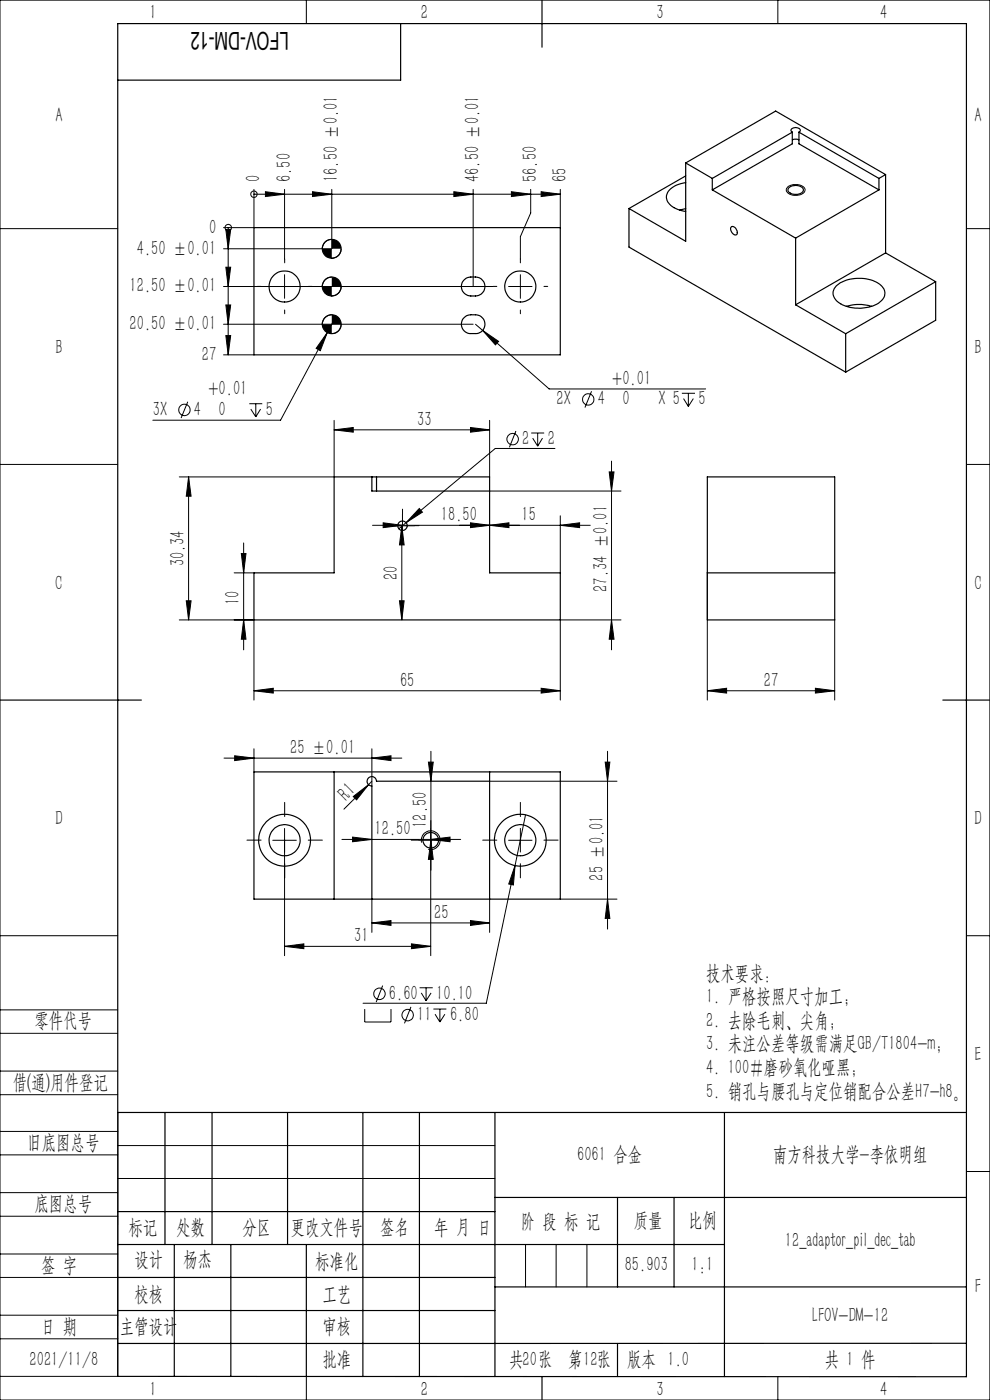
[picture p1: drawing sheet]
<svg xmlns="http://www.w3.org/2000/svg" width="210mm" height="297mm" viewBox="0 0 210 297" stroke-linecap="round" stroke-linejoin="round" font-family="sans-serif">
<g fill="none" stroke="#000" stroke-width=".21">
<path d="M0 0h210v297h-210zM65 0v5M165 0v5M167 39.7a2.8 2.8 0 0 1 3.7 .3 1.27 1.27 0 0 1-1.5 1.4 1.88 1.88 0 0 1-2.4-1.1zM0 48.5h25M47.9 48.7h1l-.5 4.1zM47.9 56.7h1l-.5 4.1zM48.4 48.3h.1M48.4 48.3v27M53.9 41.2h.1M53.9 40.2v8.1h-6.5M53.9 41.2h65"/>
<path d="M56.3 40.7l4.1 .5-4.1 .5zM60.4 58.3v5M60.4 40.2v14.8M66.3 40.7l4.1 .5-4.1 .5zM70.4 40.2v12.6h-23M70.4 58.8a2.04 2.04 0 0 0-2 2M70.4 50.8a2.04 2.04 0 0 0-2 2M72.4 52.8v.2a2 2 0 0 1-2 1.8M96.3 40.7l4.1 .5-4.1 .5zM100.4 40.2v20.6M108.5 40.7l4.1 .5-4.1 .5zM110.4 58.3v5"/>
<path d="M112.6 40.2v5l-2.2 5v4.8M114.8 40.7l4.1 .5-4.1 .5zM118.9 40.2v8.1M205 48.5h5M47.4 60.8h57.2M47.4 68.8h53M47.4 75.3h6.5M47.9 64.7h1l-.5 4.1zM47.9 71.2h1l-.5 4.1zM69.4 70.6l-1.5 3.8-.8-.5zM70.4 66.8a2.04 2.04 0 0 0-2 2M71.3 67l-11.8 22.1h-27.1"/>
<path d="M72.4 60.8v.2a2 2 0 0 1-2 1.8M72.4 68.8v.2a1.93 1.93 0 0 1-2 1.8M100.9 68.8l1.5 1.3M102.4 70.1l3.4 2.3-.7 .8zM102.4 70.1l14.1 12.4h33.2M107.9 60.8h5M0 98.5h25M39.8 85.2l-1.4 3.5M52.9 85.7h2.7M53.2 86.8l1.1 1.6M54.3 85.7v2.7M55.3 86.8l-1 1.6"/>
<path d="M70.9 91.2l4-.5v1zM70.9 89.2v12h-32.9M70.9 91.2h33M99.8 90.7l4.1 .5-4.1 .5zM103.9 89.2v12M109.4 91.4l-1.3 3.5M112.7 91.9h2.7M113 93l1.1 1.6M114.1 91.9v2.7M115.1 93l-1 1.6M117.7 95.1h-12.6l-19 15.8M125.5 83l-1.4 3.5"/>
<path d="M129.7 97.8v40.1M144.6 83.4h2.8M145 84.6l1 1.6M146 83.4v2.8M147.1 84.6l-1.1 1.6M205 98.5h5M40 101.2v30.3M40 101.2l.5 4.1h-1zM51.2 117.4h1l-.5 4.1zM51.7 115.2v22.7M79 111.4h46.2M81.3 110.9l4.1 .5-4.1 .5z"/>
<path d="M82.9 111.5h5M85.2 111.5v20M85.2 111.5l.5 4.1h-1zM85.4 109v5M86.1 110.9l-1.5 1.3M88.9 107.9l.7 .8-3.5 2.2zM99.8 110.9l4.1 .5-4.1 .5zM103.9 111.4l4-.5v1zM103.9 104.2h27.8M118.9 111.4l4-.5v1zM118.9 109.4v12.1M129.2 100.1h1l-.5 4.1z"/>
<path d="M38 131.5h15.9v17M39.5 127.5h1l-.5 4zM49.7 121.5h4.2M51.7 131.5l.5 4.1h-1zM84.7 127.5h1l-.5 4zM129.7 131.5l.5 4.1h-1zM131.7 131.5h-12.8v17M150 121.5v27M177.1 131.5v17M53.9 146.5l4.1-.5v1zM53.9 146.5h65M53.9 158.9v4.9"/>
<path d="M78.9 158.9v7.9M91.4 159.4v25.2M114.8 146l4.1 .5-4.1 .5zM128.9 159.4v37.7M150 146.5l4.1-.5v1zM150 146.5h27.1M173 146l4.1 .5-4.1 .5zM47.5 160.8h37.7M49.8 160.3l4.1 .5-4.1 .6zM57.9 178.3h5M60.4 175.8v26.9M72.5 178.1h25.2"/>
<path d="M74.8 177.6l4.1 .5-4.1 .5zM74.9 169l3.3-2.5-2.6 3.2zM78.2 166.5l-5.2 5.2M78.9 160.8l4-.5v1.1zM78.9 165.7l-.7 .8M88.9 178.3h5M89.4 178.7a2 2 0 0 1 1.8-2.4 2 2 0 0 1 2.2 2.2 2 2 0 0 1-2.6 1.7M90.9 161.7h1l-.5 4zM91.4 175.8v26.9M91.4 178.1l4.1-.5v1zM91.4 178.3l.5 4h-1zM103.9 165.7h27"/>
<path d="M107.9 178.3h5M110.4 175.8v5M111.5 172.9l-8.3 39.9h-26.2M128.4 161.7h1l-.5 4zM0 198.5h25M78.9 195.8l4-.5v1zM78.9 190.7v7.1M78.9 195.8h25M99.8 195.3l4.1 .5-4.1 .5zM103.9 190.7v7.1M109.3 183.6l-.4 4.1-1-.2zM118.9 190.7h12"/>
<path d="M128.9 190.7l.5 4.1h-1zM205 198.5h5M0 214.2h25M0 219.2h25M60.4 200.8l4.1-.6v1.1zM60.4 200.8h31M77.4 214.1v2.7h5.5v-2.7M81.2 209.1l-1.4 3.5M87.2 213.6l-1.4 3.5M87.3 200.2l4.1 .6-4.1 .5zM89 209.5h2.8M89.4 210.6l1 1.7"/>
<path d="M90.4 209.5v2.8M91.4 210.6l-1 1.7M91.9 214.1h2.8M92.3 215.2l1 1.6M93.3 214.1v2.7M94.4 215.2l-1.1 1.6M0 232.2h25M0 227.2h25M25 236v56h-25M0 245h25M0 240h25M0 258h25"/>
<path d="M0 253h25M25 243h80M25 250h80M205 248.5h5M0 271h25M0 266h25M0 279h25M111.5 264v9M118 264v9M124.5 264v9M0 284h25M65 292.1v4.9"/>
<path d="M153.7 292h.1M165 292v5"/>
<circle cx="48.4" cy="48.3" r=".68"/>
<circle cx="53.9" cy="41.2" r=".69"/>
<circle cx="39.1" cy="87" r="1.21"/>
<circle cx="108.7" cy="93.2" r="1.22"/>
<circle cx="124.8" cy="84.7" r="1.21"/>
<circle cx="80.5" cy="210.8" r="1.21"/>
<circle cx="86.5" cy="215.3" r="1.21"/>
</g>
<g fill="none" stroke="#000" stroke-width=".21" stroke-dasharray="30.5 1.3 1.3 1.3">
<path d="M60.4 55.8v-.8M110.4 55.8v-.8M55.4 60.8h-.8M60.4 65.8v.8M65.4 60.8h.8M105.4 60.8h-.8M110.4 65.8v.8M115.4 60.8h.8M82.9 111.5h-1M85.4 109v-1M85.4 114v1M87.9 111.5h1"/>
<path d="M55.4 178.2h-3M60.4 173.2v-3M65.4 178.2h3M88.9 178.2h-1.7M91.4 175.7v-1.6M93.9 178.2h1.6M105.4 178.2h-3M110.4 173.2v-3M115.4 178.2h3M60.4 183.2v3M91.4 180.7v1.7M110.4 183.2v3"/>
</g>
<g fill="none" stroke="#000" stroke-width=".25">
<path d="M85 5v12h-60M115 0v10M145.5 38.7a4.6 4.6 0 0 0-4.1 2.7 2.96 2.96 0 0 0 2.3 3l1.8 .5M145.5 34.6v16.6l-12.1-7M145.5 34.6l5.6 3.2M145.5 34.6l19-11 23.4 13.4M145.5 37.3l-12.1 6.9M151.1 37.8v2.5M167.3 39.9a2.14 2.14 0 0 1 3.1 .2 1.21 1.21 0 0 1-1.5 1.1 1.42 1.42 0 0 1-1.8-1zM168.1 28a.48 .48 0 0 1-.3-.5 .48 .48 0 0 1 .5-.4 .92 .92 0 0 1 1.4 .7l-.2 .2M168.1 29.7l.5-.2 .9 .2M168.1 28l-17 9.8"/>
<path d="M168.1 28v2.5l-17 9.8M169.5 28l16.9 9.8M169.5 28v2.5l16.9 9.8M186.4 37.8v2.5M187.9 37l-1.5 .8M187.9 37v16.7M53.9 48.3h65v27h-65zM98.5 59.4l.5-.4a3.8 3.8 0 0 1 3.1 .2 2.02 2.02 0 0 1 .7 2.2 2.02 2.02 0 0 1-1.9 1.4h-1a1.99 1.99 0 0 1-1.9-1.2 1.99 1.99 0 0 1 .5-2.2zM133.4 44.2v8.2l46 26.5M145.5 44.3l-1.3 .3M151.1 40.3l17.7 10.2M155.1 48.2a1 1 0 0 1 1.3 1.2 .49 .49 0 0 1-.4 .5 .49 .49 0 0 1-.6-.3 1.21 1.21 0 0 1-.3-1.4z"/>
<path d="M168.8 50.5v14.2M186.4 40.3l-17.6 10.2M187.9 53.7l-19.1 11M187.9 53.7l10.6 6.1M198.5 59.8l-19.1 11M198.5 59.8v8.1l-19.1 11M98.5 67.4l.5-.4a3.8 3.8 0 0 1 3.1 .2 2 2 0 0 1 .7 2.2 2 2 0 0 1-1.9 1.4 2.4 2.4 0 0 1-2.8-1.1 1.99 1.99 0 0 1 .4-2.3zM168.8 64.7l10.6 6.1M177.3 60.7a8 8 0 0 1 9.6-.2 2.24 2.24 0 0 1-.5 3.8 8.3 8.3 0 0 1-9-.5 2.08 2.08 0 0 1-.1-3.1zM179.4 70.8v8.1M179.5 65a9.4 9.4 0 0 1 5.4 0M78.9 101.2h1"/>
<path d="M78.9 101.2h-8v20.3h-17v10h65v-10h-15v-20.3h-24M78.9 101.2v3h25M79.9 101.2v3M150 101.2h27.1v30.3h-27.1zM150 121.5h27.1M0 148.5h30M200 148.5h10M53.9 163.8h65v26.9h-65zM70.9 163.8v26.9M103.9 165.7h-24a1 1 0 0 0-1.1-1 1 1 0 0 0-.9 1.1 1 1 0 0 0 1 1v23.9M103.9 163.8v26.9M25 236h180"/>
<path d="M35 236v28M45 236v28M61 236v28M77 236v56M89 236v56M105 236v56M153.7 236v56M25 257h80M105 254h100M131 254v19M143 254v19M25 264h128.7"/>
<path d="M25 271h80M25 278h80M37 264v28M49 264v28M65 264.1v28M105 273h100M25 292l180 .1v-287.1h-180v287M115 292v5M131 285v7M205 285h-180"/>
<circle cx="70.4" cy="52.8" r="2"/>
<circle cx="60.4" cy="60.8" r="3.3"/>
<circle cx="70.4" cy="60.8" r="2"/>
<circle cx="70.4" cy="68.8" r="1.99"/>
<circle cx="110.4" cy="60.8" r="3.3"/>
<circle cx="85.4" cy="111.5" r="1"/>
<circle cx="60.4" cy="178.3" r="5.5"/>
<circle cx="60.4" cy="178.2" r="3.3"/>
<circle cx="91.4" cy="178.3" r="1.66"/>
<circle cx="110.4" cy="178.2" r="3.3"/>
<circle cx="110.4" cy="178.2" r="5.5"/>
</g>
<g fill="#000">
<path d="M74.9 169l3.3-2.5-2.6 3.2z"/>
<path d="M47.9 48.7h1l-.5 4.1zM47.9 56.7h1l-.5 4.1zM47.9 64.7h1l-.5 4.1zM47.9 71.2h1l-.5 4.1z"/>
<path d="M56.3 40.7l4.1 .5-4.1 .5zM66.3 40.7l4.1 .5-4.1 .5zM96.3 40.7l4.1 .5-4.1 .5zM108.5 40.7l4.1 .5-4.1 .5zM114.8 40.7l4.1 .5-4.1 .5z"/>
<path d="M68.4 60.8a2.04 2.04 0 0 0 2 2v-2zM70.4 58.8v2h2v-.2a2 2 0 0 0-2-1.8zM68.4 68.8a1.98 1.98 0 0 0 2 2v-2zM70.4 66.8v2h2v-.2a2 2 0 0 0-2-1.8zM68.4 52.8a2.04 2.04 0 0 0 2 2v-2zM70.4 50.8v2h2v-.2a2 2 0 0 0-2-1.8z"/>
<path d="M70.9 91.2l4-.5v1zM99.8 90.7l4.1 .5-4.1 .5zM81.3 110.9l4.1 .5-4.1 .5zM103.9 111.4l4-.5v1zM99.8 110.9l4.1 .5-4.1 .5zM118.9 111.4l4-.5v1z"/>
<path d="M40 101.2l.5 4.1h-1zM39.5 127.5h1l-.5 4zM51.2 117.4h1l-.5 4.1zM51.7 131.5l.5 4.1h-1zM85.2 111.5l.5 4.1h-1zM84.7 127.5h1l-.5 4zM129.2 100.1h1l-.5 4.1zM129.7 131.5l.5 4.1h-1zM128.4 161.7h1l-.5 4zM128.9 190.7l.5 4.1h-1z"/>
<path d="M53.9 146.5l4.1-.5v1zM114.8 146l4.1 .5-4.1 .5zM88.9 107.9l-2.8 3 3.5-2.2zM78.9 195.8l4-.5v1zM99.8 195.3l4.1 .5-4.1 .5zM109.3 183.6l-1.4 3.9 1 .2zM150 146.5l4.1-.5v1zM173 146l4.1 .5-4.1 .5zM102.4 70.1l2.7 3.1 .7-.8zM69.4 70.6l-2.3 3.3 .8 .5z"/>
<path d="M78.9 160.8l4-.5v1.1zM49.8 160.3l4.1 .5-4.1 .6zM91.4 178.1l4.1-.5v1zM74.8 177.6l4.1 .5-4.1 .5z"/>
<path d="M91.4 178.3l.5 4h-1zM90.9 161.7h1l-.5 4z"/>
<path d="M60.4 200.8l4.1-.6v1.1zM87.3 200.2l4.1 .6-4.1 .5z"/>
</g>
<text font-size="5.2" x="61.3" y="6.9" transform="rotate(-180 61.3 6.9)">LFOV-DM-12</text>
<g font-size="4.4">
<text x="31.7" y="4.1">1</text>
<text x="89.2" y="4.1">2</text>
<text x="139.2" y="4.1">3</text>
<text x="186.7" y="4.1">4</text>
<text x="11.7" y="25.9">A</text>
<text x="206.7" y="25.9">A</text>
<text x="55.2" y="38.6" transform="rotate(-90 55.2 38.6)">0</text>
<text x="61.7" y="38.6" transform="rotate(-90 61.7 38.6)">6.50</text>
<text x="71.7" y="38.6" transform="rotate(-90 71.7 38.6)">16.50 ±0.01</text>
<text x="101.7" y="38.6" transform="rotate(-90 101.7 38.6)">46.50 ±0.01</text>
<text x="113.9" y="38.6" transform="rotate(-90 113.9 38.6)">56.50</text>
<text x="120.2" y="38.6" transform="rotate(-90 120.2 38.6)">65</text>
<text x="44.4" y="49.6">0</text>
<text x="29" y="54.1">4.50 ±0.01</text>
<text x="27.5" y="62.1">12.50 ±0.01</text>
<text x="27.5" y="70.1">20.50 ±0.01</text>
<text x="11.7" y="75.1">B</text>
<text x="42.8" y="76.5">27</text>
<text x="206.7" y="75.1">B</text>
<text x="44.2" y="83.9">+0.01</text>
<text x="129.9" y="81.7">+0.01</text>
<text x="32.4" y="88.3">3X</text>
<text x="41.1" y="88.3">4</text>
<text x="46.4" y="88.2">0</text>
<text x="56.4" y="88.3">5</text>
<text x="118.1" y="86">2X</text>
<text x="126.8" y="86">4</text>
<text x="132" y="86">0</text>
<text x="139.7" y="86">X 5</text>
<text x="148.2" y="86">5</text>
<text x="88.5" y="90.3">33</text>
<text x="110.8" y="94.4">2</text>
<text x="116.2" y="94.4">2</text>
<text x="93.5" y="110.5">18.50</text>
<text x="110.7" y="110.5">15</text>
<text x="11.7" y="125.1">C</text>
<text x="39.2" y="120.2" transform="rotate(-90 39.2 120.2)">30.34</text>
<text x="84.4" y="123" transform="rotate(-90 84.4 123)">20</text>
<text x="128.9" y="125.5" transform="rotate(-90 128.9 125.5)">27.34 ±0.01</text>
<text x="206.7" y="125.1">C</text>
<text x="50.8" y="128.3" transform="rotate(-90 50.8 128.3)">10</text>
<text x="84.9" y="145.6">65</text>
<text x="162" y="145.6">27</text>
<text x="61.6" y="159.9">25 ±0.01</text>
<text x="73.5" y="170" transform="rotate(-45 73.5 170)">R1</text>
<text x="11.7" y="175.1">D</text>
<text x="79.4" y="177.2">12.50</text>
<text x="90.5" y="175.6" transform="rotate(-90 90.5 175.6)">12.50</text>
<text x="206.7" y="175.1">D</text>
<text x="128" y="186.8" transform="rotate(-90 128 186.8)">25 ±0.01</text>
<text x="92.1" y="194.9">25</text>
<text x="75.1" y="199.9">31</text>
<text x="149.8" y="207.8">技术要求：</text>
<text x="82.5" y="212.1">6.60</text>
<text x="92.5" y="212.1">10.10</text>
<text x="149.8" y="212.8">1. 严格按照尺寸加工；</text>
<text x="7.3" y="217.9">零件代号</text>
<text x="88.5" y="216.6">11</text>
<text x="95.5" y="216.6">6.80</text>
<text x="149.8" y="217.8">2. 去除毛刺、尖角；</text>
<text x="149.8" y="222.8">3. 未注公差等级需满足GB/T1804-m;</text>
<text x="149.8" y="227.8">4. 100#磨砂氧化哑黑;</text>
<text x="206.7" y="225.1">E</text>
<text x="2.7" y="231">借(通)用件登记</text>
<text x="149.8" y="232.8">5. 销孔与腰孔与定位销配合公差H7-h8。</text>
<text x="5.8" y="243.7">旧底图总号</text>
<text x="122.4" y="246.2">6061 合金</text>
<text x="164" y="246.2">南方科技大学-李依明组</text>
<text x="7.3" y="256.7">底图总号</text>
<text x="27.2" y="261.8">标记</text>
<text x="37.4" y="261.8">处数</text>
<text x="51.5" y="261.8">分区</text>
<text x="61.7" y="261.8">更改文件号</text>
<text x="80.6" y="261.8">签名</text>
<text x="92.1" y="261.8">年 月 日</text>
<text x="110.5" y="260.4">阶 段 标 记</text>
<text x="134.4" y="260.3">质量</text>
<text x="145.9" y="260.3">比例</text>
<text x="8.7" y="269.8">签 字</text>
<text x="28.5" y="268.7">设计</text>
<text x="38.9" y="268.7">杨杰</text>
<text x="66.9" y="269">标准化</text>
<text x="132.5" y="269.7">85.903</text>
<text x="146.7" y="269.7">1:1</text>
<text x="166.5" y="264.6">12_adaptor_pil_dec_tab</text>
<text x="28.5" y="275.9">校核</text>
<text x="68.4" y="275.9">工艺</text>
<text x="206.8" y="274.4">F</text>
<text x="172.3" y="280.6">LFOV-DM-12</text>
<text x="8.7" y="282.8">日 期</text>
<text x="25.4" y="282.8">主管设计</text>
<text x="68.4" y="282.8">审核</text>
<text x="6.3" y="289.9">2021/11/8</text>
<text x="68.4" y="289.9">批准</text>
<text x="108" y="289.9">共 张</text>
<text x="110.8" y="289.9">20</text>
<text x="120.5" y="289.9">第 张</text>
<text x="123.7" y="289.9">12</text>
<text x="133" y="289.9">版本 1.0</text>
<text x="175" y="289.9">共 1 件</text>
<text x="31.7" y="296.2">1</text>
<text x="89.2" y="296.2">2</text>
<text x="139.2" y="296.2">3</text>
<text x="186.7" y="296.2">4</text>
</g>
</svg>
